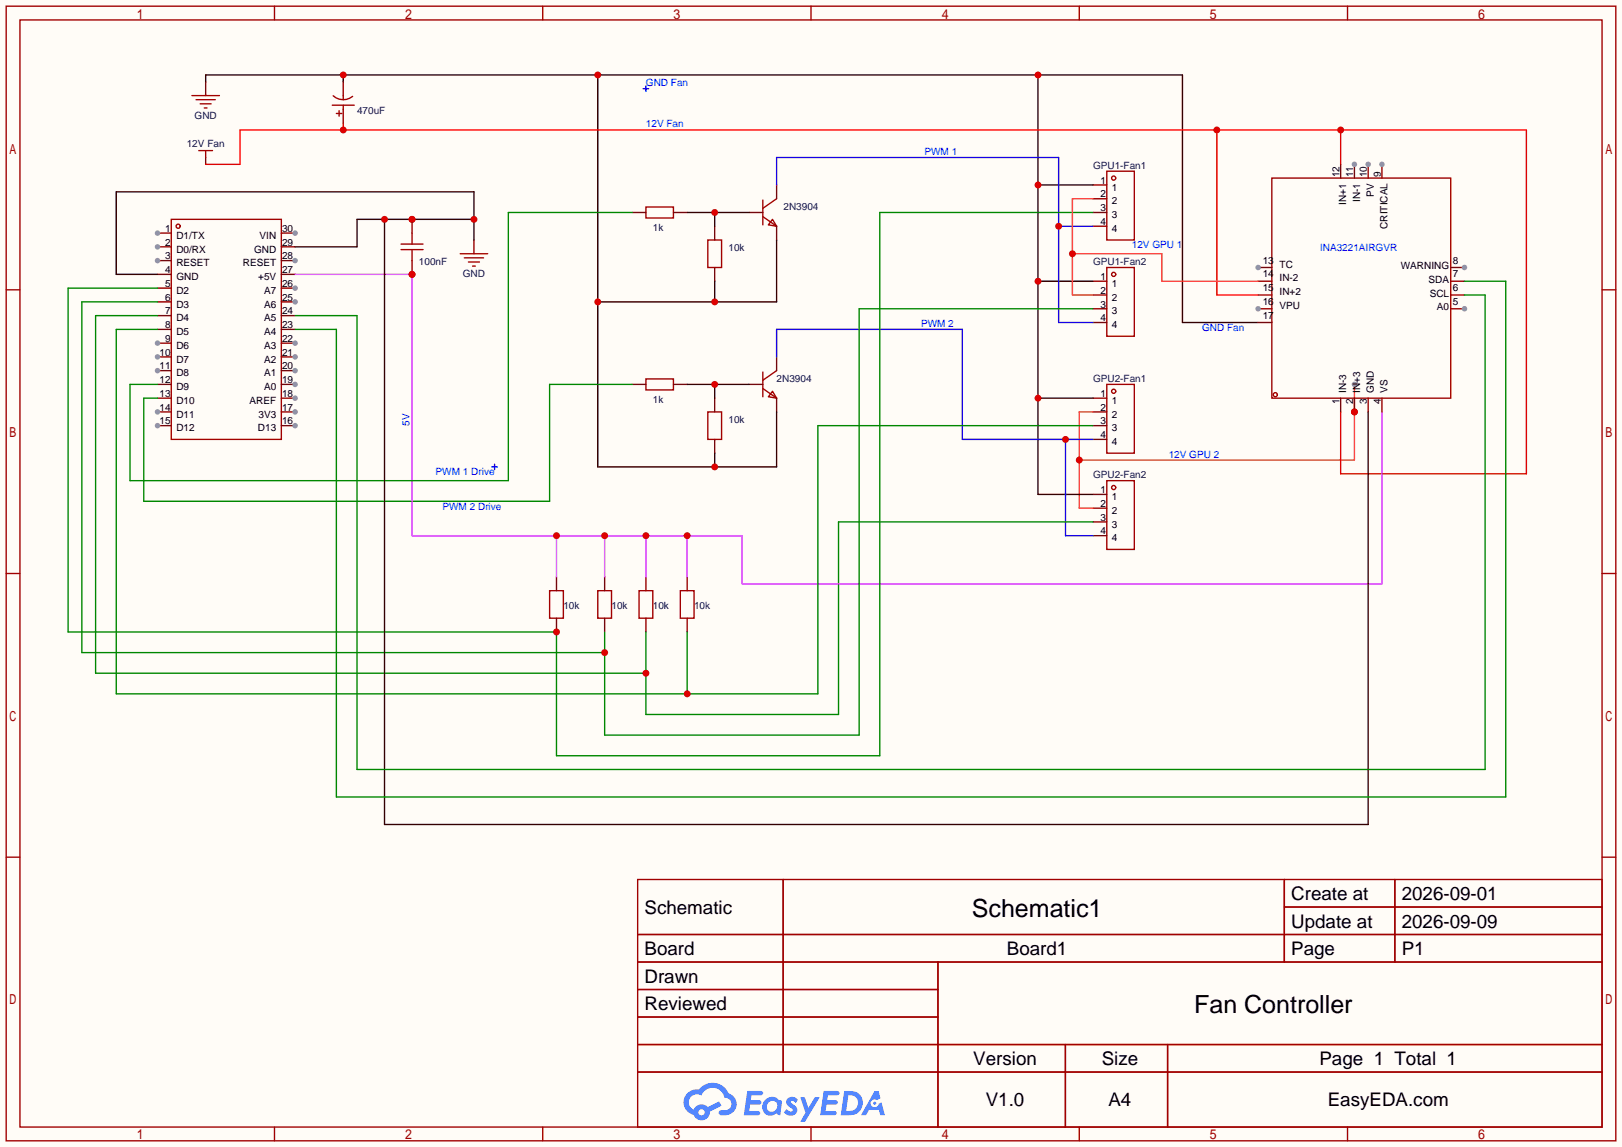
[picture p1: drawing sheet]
<svg xmlns="http://www.w3.org/2000/svg" width="299mm" height="212mm" viewBox="0 0 299 212" stroke-linecap="round" stroke-linejoin="round" font-family="sans-serif">
<path d="M0 0h299.5v211.8h-299.5z" fill="#fffcf7"/>
<g fill="none" stroke="#a10000" stroke-width=".25">
<path d="M1.1 1.1h297.2v209.6h-297.2zM3.7 3.7h292.1v204.5h-292.1zM50.7 1.1v2.6M100.2 1.1v2.6M149.7 1.1v2.6M199.3 1.1v2.6M248.8 1.1v2.6M1.1 53.5h2.6M295.8 53.5h2.5M1.1 105.9h2.6M295.8 105.9h2.5M1.1 158.3h2.6"/>
<path d="M295.8 158.3h2.5M117.7 162.4h178.1v45.8h-178.1zM117.7 172.6h178.1M117.7 177.7h178.1M144.6 162.4v35.6M173.2 177.7v30.5M237.1 162.4v15.3M237.1 167.5h58.7M257.5 162.4v15.3M117.7 182.8h55.5M117.7 192.9h178.1M117.7 187.8h55.5"/>
<path d="M117.7 198h178.1M196.7 192.9v15.3M215.6 192.9v15.3M50.7 208.2v2.5M100.2 208.2v2.5M149.7 208.2v2.5M199.3 208.2v2.5M248.8 208.2v2.5"/>
</g>
<g fill="#5487ff">
<path d="M145.5 202.8a1.3 1.3 0 0 1 1.8 .3l-.4 .6a.54 .54 0 0 0-.9-.2l.1 .2a1.58 1.58 0 0 1 1.1 1.6 1.43 1.43 0 0 1-2.5 .1l.5-.6a.64 .64 0 0 0 .5 .5 .64 .64 0 0 0 .7-.3l-.2-.2a1.6 1.6 0 0 1-1-1.6z"/>
<path d="M147.7 202.7h.9l.7 1.9 1.1-1.9h.9l-2.7 4.5h-.9l1-1.7z"/>
<path d="M138 201.5h1.6a1.31 1.31 0 0 1 1.2 .2 .4 .4 0 0 1-.3 .6h-1.8l-.1 .9h1.6a.4 .4 0 0 1 .4 .4 .4 .4 0 0 1-.4 .4h-1.7l-.2 1.2h.8a1.23 1.23 0 0 1 1.2 .2 .39 .39 0 0 1-.3 .6h-2.7z"/>
<path d="M152.1 201.5h1.6a1.32 1.32 0 0 1 1.3 .2 .39 .39 0 0 1-.4 .6h-1.7l-.2 .9h1.7a.4 .4 0 0 1 .3 .4 .4 .4 0 0 1-.4 .4h-1.7l-.2 1.2h.8a1.23 1.23 0 0 1 1.2 .2 .39 .39 0 0 1-.3 .6h-2.7z"/>
<path d="M161.5 201.5h.7l.4 1.3-.7 .4a.75 .75 0 0 0-1.1 .3 .75 .75 0 0 0 .5 1 .75 .75 0 0 0 .9-.6l.6-.3 .6 2.4h-.9l-.2-1h-1.9l-.5 1h-.9z"/>
<path d="M155.9 201.5l-.7 4.5h1.5a2.27 2.27 0 0 0 2.6-2.3 2.27 2.27 0 0 0-2.7-2.2zM156.6 202.3a1.5 1.5 0 0 1 1.8 1.5 1.5 1.5 0 0 1-1.9 1.4h-.3z"/>
<path d="M141.3 203.1a1.62 1.62 0 0 0-.4 2.1 1.62 1.62 0 0 0 2 .7l.4-.3 .3 .3 .5 .1 .3-2.5-.2-.3h-.4a1.58 1.58 0 0 0-2.5-.1zM141.9 203.6a.99 .99 0 0 1 1.6 .3 .99 .99 0 0 1-.9 1.4 .94 .94 0 0 1-1-.5 .94 .94 0 0 1 .3-1.2z"/>
<path d="M126.9 201.9a2.37 2.37 0 0 0 1.2 4 1.54 1.54 0 0 0 1.7 1 1.54 1.54 0 0 0 1.3-1.6l2.1-1.1-.5-.8-2 1.1a1.57 1.57 0 0 0-2.6 .4 1.5 1.5 0 0 1-.8-2.1 1.5 1.5 0 0 1 2.2-.5 2.23 2.23 0 0 1 2.3-1.4 2.23 2.23 0 0 1 2 1.8 1.16 1.16 0 0 1 1.2 1.1 1.16 1.16 0 0 1-1 1.3h-.7a.47 .47 0 0 0-.6 .3 .47 .47 0 0 0 .4 .6 2.23 2.23 0 0 0 2.3-.7 2.23 2.23 0 0 0 .4-2.3 2.16 2.16 0 0 0-1.3-1.1 3.2 3.2 0 0 0-5.4-.7l-1.2 .1zM129 205.4a.58 .58 0 0 1 1.1 0 .58 .58 0 0 1-1.1 0z"/>
<circle cx="161.5" cy="203.8" r=".28"/>
</g>
<g fill="none" stroke="#a10000" stroke-width=".25">
<path d="M119.3 38.2h5v2.1h-5zM204.3 31.6h5.1v12.7h-5.1zM31.6 40.5h20.3v40.7h-20.3zM130.7 44.3h2.5v5.1h-2.5zM204.3 49.4h5.1v12.7h-5.1zM119.3 70h5v2h-5zM130.7 76.1h2.5v5.1h-2.5zM204.3 71h5.1v12.7h-5.1zM204.3 88.8h5.1v12.7h-5.1zM101.5 109.1h2.5v5.1h-2.5zM110.4 109.1h2.5v5.1h-2.5zM118 109.1h2.5v5.1h-2.5z"/>
<path d="M125.6 109.1h2.5v5.1h-2.5z"/>
<circle cx="205.6" cy="32.9" r=".38"/>
<circle cx="32.9" cy="41.8" r=".38"/>
<circle cx="205.6" cy="50.7" r=".38"/>
<circle cx="205.6" cy="72.3" r=".38"/>
<circle cx="205.6" cy="90" r=".38"/>
</g>
<g fill="none" stroke="#870000" stroke-width=".25">
<path d="M116.7 39.2h2.6M124.3 39.2h2.6M201.8 34.2h2.5M201.8 36.7h2.5M201.8 39.2h2.5M29.1 43.1h2.5M132 41.8v2.5M132 49.4v2.5M201.8 41.8h2.5M201.8 51.9h2.5M201.8 54.5h2.5M201.8 57h2.5"/>
<path d="M201.8 59.6h2.5M116.7 71h2.6M124.3 71h2.6M132 73.5v2.6M201.8 73.5h2.5M201.8 76.1h2.5M201.8 78.6h2.5M132 81.2v2.5M201.8 81.2h2.5M201.8 91.3h2.5M201.8 93.9h2.5M201.8 96.4h2.5"/>
<path d="M201.8 98.9h2.5M102.7 106.6v2.5M102.7 114.2v2.5M111.6 106.6v2.5M111.6 114.2v2.5M119.3 106.6v2.5M119.3 114.2v2.5M126.9 106.6v2.5M126.9 114.2v2.5"/>
</g>
<circle cx="29.1" cy="43.1" r=".51" fill="#999"/>
<path d="M29.1 45.6h2.5" fill="none" stroke="#870000" stroke-width=".25"/>
<circle cx="29.1" cy="45.6" r=".51" fill="#999"/>
<path d="M29.1 48.1h2.5" fill="none" stroke="#870000" stroke-width=".25"/>
<circle cx="29.1" cy="48.1" r=".51" fill="#999"/>
<path d="M29.1 50.7h2.5M29.1 53.2h2.5M29.1 55.8h2.5M29.1 58.3h2.5M29.1 60.8h2.5M29.1 63.4h2.5" fill="none" stroke="#870000" stroke-width=".25"/>
<circle cx="29.1" cy="63.4" r=".51" fill="#999"/>
<path d="M29.1 65.9h2.5" fill="none" stroke="#870000" stroke-width=".25"/>
<circle cx="29.1" cy="65.9" r=".51" fill="#999"/>
<path d="M29.1 68.5h2.5" fill="none" stroke="#870000" stroke-width=".25"/>
<circle cx="29.1" cy="68.5" r=".51" fill="#999"/>
<path d="M29.1 71h2.5M29.1 73.5h2.5M29.1 76.1h2.5" fill="none" stroke="#870000" stroke-width=".25"/>
<circle cx="29.1" cy="76.1" r=".51" fill="#999"/>
<path d="M29.1 78.6h2.5" fill="none" stroke="#870000" stroke-width=".25"/>
<circle cx="29.1" cy="78.6" r=".51" fill="#999"/>
<path d="M51.9 78.6h2.6" fill="none" stroke="#870000" stroke-width=".25"/>
<circle cx="54.5" cy="78.6" r=".51" fill="#999"/>
<path d="M51.9 76.1h2.6" fill="none" stroke="#870000" stroke-width=".25"/>
<circle cx="54.5" cy="76.1" r=".51" fill="#999"/>
<path d="M51.9 73.5h2.6" fill="none" stroke="#870000" stroke-width=".25"/>
<circle cx="54.5" cy="73.5" r=".51" fill="#999"/>
<path d="M51.9 71h2.6" fill="none" stroke="#870000" stroke-width=".25"/>
<circle cx="54.5" cy="71" r=".51" fill="#999"/>
<path d="M51.9 68.5h2.6" fill="none" stroke="#870000" stroke-width=".25"/>
<circle cx="54.5" cy="68.5" r=".51" fill="#999"/>
<path d="M51.9 65.9h2.6" fill="none" stroke="#870000" stroke-width=".25"/>
<circle cx="54.5" cy="65.9" r=".51" fill="#999"/>
<path d="M51.9 63.4h2.6" fill="none" stroke="#870000" stroke-width=".25"/>
<circle cx="54.5" cy="63.4" r=".51" fill="#999"/>
<path d="M51.9 58.3h2.6M51.9 55.8h2.6M51.9 60.8h2.6" fill="none" stroke="#870000" stroke-width=".25"/>
<circle cx="54.5" cy="55.8" r=".51" fill="#999"/>
<path d="M51.9 53.2h2.6" fill="none" stroke="#870000" stroke-width=".25"/>
<circle cx="54.5" cy="53.2" r=".51" fill="#999"/>
<path d="M51.9 50.7h2.6M51.9 48.1h2.6" fill="none" stroke="#870000" stroke-width=".25"/>
<circle cx="54.5" cy="48.1" r=".51" fill="#999"/>
<path d="M51.9 45.6h2.6M51.9 43.1h2.6" fill="none" stroke="#870000" stroke-width=".25"/>
<circle cx="54.5" cy="43.1" r=".51" fill="#999"/>
<g fill="none" stroke="#a10000" stroke-width=".25">
<path d="M35.4 17.7h5.1M36.2 18.4h3.6M37 19.2h2M37.7 19.9h.5M36.7 27.8h2.5M38 27.8v1.3M140.8 37v4.5M143.4 36.7l-2.6 1.8M85 46.9h5M85.7 47.6h3.6M86.5 48.4h2M87.2 49.1h.6"/>
<path d="M140.8 40l2.6 1.8M142.6 40.5l.8 1.3-1.5-.3zM140.8 68.7v4.6M140.8 71.8l2.6 1.7M142.6 72.3l.8 1.2-1.5-.2zM143.4 68.5l-2.6 1.7"/>
</g>
<path d="M38 15.1v2.6M38 29.1v1.3M138.3 39.2h2.5M143.4 34.2v2.5M87.5 44.3v2.6M143.4 41.8v2.5M138.3 71h2.5M143.4 65.9v2.6M143.4 73.5v2.6" fill="none" stroke="#870000" stroke-width=".25"/>
<path d="M126.9 39.2h11.4M132 39.2v2.6" fill="none" stroke="#300" stroke-width=".25"/>
<circle cx="132" cy="39.2" r=".63" fill="#c00"/>
<path d="M201.8 76.1h-2.5v17.8h2.5M250.1 71v14h-50.8" fill="none" stroke="#f60" stroke-width=".25"/>
<g fill="#c00">
<circle cx="199.3" cy="85" r=".63"/>
<circle cx="250.1" cy="76.1" r=".63"/>
</g>
<circle cx="250.1" cy="71" r=".51" fill="#999"/>
<path d="M126.9 71h11.4M132 71v2.5" fill="none" stroke="#300" stroke-width=".25"/>
<circle cx="132" cy="71" r=".63" fill="#c00"/>
<path d="M38 15.1v-1.3h180.3v45.8h14M63.4 13.8v1.3M110.4 13.8v72.4h33v-10.1M191.6 13.8v77.5h10.2M191.6 34.2h10.2M132 51.9v3.9M143.4 44.3v11.5h-33M191.6 51.9h10.2M191.6 73.5h10.2M132 83.7v2.5" fill="none" stroke="#300" stroke-width=".25"/>
<g fill="#c00">
<circle cx="132" cy="86.2" r=".63"/>
<circle cx="110.4" cy="55.8" r=".63"/>
<circle cx="132" cy="55.8" r=".63"/>
<circle cx="110.4" cy="13.8" r=".63"/>
<circle cx="191.6" cy="13.8" r=".63"/>
<circle cx="191.6" cy="34.2" r=".63"/>
<circle cx="191.6" cy="51.9" r=".63"/>
<circle cx="191.6" cy="73.5" r=".63"/>
<circle cx="63.4" cy="13.8" r=".63"/>
</g>
<path d="M38 30.4h6.3v-6.4h237.5v63.5h-34.3v-11.4M63.4 22.7v1.3M224.7 24v30.5h7.6M247.5 24v6.4" fill="none" stroke="#f00" stroke-width=".25"/>
<g fill="#c00">
<circle cx="224.7" cy="24" r=".63"/>
<circle cx="247.5" cy="24" r=".63"/>
<circle cx="63.4" cy="24" r=".63"/>
</g>
<path d="M116.7 71h-15.2v21.6h-75v-19.1h2.6" fill="none" stroke="#008700" stroke-width=".25"/>
<path d="M143.4 65.9v-5.1h34.3v20.4h24.1M196.7 81.2v17.7h5.1" fill="none" stroke="#00f" stroke-width=".25"/>
<circle cx="196.7" cy="81.2" r=".63" fill="#c00"/>
<path d="M143.4 34.2v-5.1h52.1v30.5h6.3M195.5 41.8h6.3" fill="none" stroke="#30f" stroke-width=".25"/>
<circle cx="195.5" cy="41.8" r=".63" fill="#c00"/>
<path d="M29.1 58.3h-11.4v66h101.6M201.8 96.4h-47v35.6h-35.5v-15.3" fill="none" stroke="#008700" stroke-width=".25"/>
<circle cx="119.3" cy="124.3" r=".63" fill="#c00"/>
<path d="M54.5 50.7h21.6v48.2h60.9v8.9h118.1v-31.7M102.7 98.9v7.7M111.6 98.9v7.7M119.3 98.9v7.7M126.9 98.9v7.7" fill="none" stroke="#c0f" stroke-width=".25"/>
<g fill="#c00">
<circle cx="76.1" cy="50.7" r=".63"/>
<circle cx="102.7" cy="98.9" r=".63"/>
<circle cx="111.6" cy="98.9" r=".63"/>
<circle cx="119.3" cy="98.9" r=".63"/>
<circle cx="126.9" cy="98.9" r=".63"/>
</g>
<path d="M201.8 39.2h-39.4v100.4h-59.7v-22.9h-90.1v-63.5h16.5" fill="none" stroke="#008700" stroke-width=".25"/>
<circle cx="102.7" cy="116.7" r=".63" fill="#c00"/>
<path d="M29.1 55.8h-14v64.7h96.5M201.8 57h-43.2v78.8h-47v-19.1" fill="none" stroke="#008700" stroke-width=".25"/>
<circle cx="111.6" cy="120.5" r=".63" fill="#c00"/>
<path d="M29.1 60.8h-7.6v67.3h129.5v-49.5h50.8M126.9 116.7v11.4" fill="none" stroke="#008700" stroke-width=".25"/>
<circle cx="126.9" cy="128.1" r=".63" fill="#c00"/>
<path d="M116.7 39.2h-22.8v49.6h-69.9v-17.8h5.1" fill="none" stroke="#008700" stroke-width=".25"/>
<path d="M61.3 19.4h4.1M61.5 17.7a2.74 2.74 0 0 0 3.6 .1M63.4 17.7v.7M63.4 19.4v.8M62.1 21h1M62.6 20.4v1.1" fill="none" stroke="#a10000" stroke-width=".25"/>
<path d="M63.4 15.1v2.6M63.4 20.2v2.5" fill="none" stroke="#870000" stroke-width=".25"/>
<path d="M71 40.5v111.8h181.6v-76.2M87.5 40.5h-21.6v5.1h-11.4M87.5 44.3v-8.9h-66v15.3h7.6" fill="none" stroke="#300" stroke-width=".25"/>
<g fill="#c00">
<circle cx="71" cy="40.5" r=".63"/>
<circle cx="76.1" cy="40.5" r=".63"/>
<circle cx="87.5" cy="40.5" r=".63"/>
</g>
<path d="M74 46.1h4.1" fill="none" stroke="#a10000" stroke-width=".25"/>
<path d="M76.1 48.1v2.6" fill="none" stroke="#870000" stroke-width=".25"/>
<circle cx="76.1" cy="50.7" r=".63" fill="#c00"/>
<path d="M74 45.1h4.1M76.1 43.1v2" fill="none" stroke="#a10000" stroke-width=".25"/>
<path d="M76.1 40.5v2.6" fill="none" stroke="#870000" stroke-width=".25"/>
<circle cx="76.1" cy="40.5" r=".63" fill="#c00"/>
<g fill="none" stroke="#a10000" stroke-width=".25">
<path d="M234.8 32.9h33v40.6h-33zM76.1 46.1v2"/>
<circle cx="235.5" cy="72.9" r=".38"/>
</g>
<path d="M118.7 16.4h1.1M119.3 15.9v1M90.8 86.2h1M91.3 85.7v1" fill="none" stroke="#00f" stroke-width=".25"/>
<path d="M247.5 73.5v2.6M250.1 73.5v2.6" fill="none" stroke="#870000" stroke-width=".25"/>
<circle cx="250.1" cy="76.1" r=".63" fill="#c00"/>
<path d="M267.8 57h2.6M252.6 73.5v2.6M255.1 73.5v2.6" fill="none" stroke="#870000" stroke-width=".25"/>
<circle cx="270.4" cy="57" r=".51" fill="#999"/>
<path d="M267.8 54.5h2.6M267.8 51.9h2.6M267.8 49.4h2.6" fill="none" stroke="#870000" stroke-width=".25"/>
<circle cx="270.4" cy="49.4" r=".51" fill="#999"/>
<path d="M255.1 30.4v2.5" fill="none" stroke="#870000" stroke-width=".25"/>
<circle cx="255.1" cy="30.4" r=".51" fill="#999"/>
<path d="M252.6 30.4v2.5" fill="none" stroke="#870000" stroke-width=".25"/>
<circle cx="252.6" cy="30.4" r=".51" fill="#999"/>
<path d="M250.1 30.4v2.5" fill="none" stroke="#870000" stroke-width=".25"/>
<circle cx="250.1" cy="30.4" r=".51" fill="#999"/>
<path d="M247.5 30.4v2.5M232.3 49.4h2.5" fill="none" stroke="#870000" stroke-width=".25"/>
<circle cx="232.3" cy="49.4" r=".51" fill="#999"/>
<path d="M232.3 51.9h2.5M232.3 54.5h2.5M232.3 57h2.5" fill="none" stroke="#870000" stroke-width=".25"/>
<circle cx="232.3" cy="57" r=".51" fill="#999"/>
<path d="M232.3 59.6h2.5" fill="none" stroke="#870000" stroke-width=".25"/>
<path d="M201.8 36.7h-3.8v17.8h3.8M198 46.9h16.5v5h17.8" fill="none" stroke="#f60" stroke-width=".25"/>
<circle cx="198" cy="46.9" r=".63" fill="#c00"/>
<path d="M270.4 51.9h7.6v95.3h-215.9v-86.4h-7.6M270.4 54.5h3.8v87.6h-208.3v-83.8h-11.4" fill="none" stroke="#008700" stroke-width=".25"/>
<g font-size="4.6">
<text x="179.4" y="169.4">Schematic1</text>
<text x="220.5" y="187.1">Fan Controller</text>
</g>
<g font-size="3.5">
<text x="238.4" y="166.2">Create at</text>
<text x="258.8" y="166.2">2026-09-01</text>
<text x="119" y="168.8">Schematic</text>
<text x="238.4" y="171.3">Update at</text>
<text x="258.8" y="171.3">2026-09-09</text>
<text x="119" y="176.4">Board</text>
<text x="185.9" y="176.4">Board1</text>
<text x="238.4" y="176.4">Page</text>
<text x="258.8" y="176.4">P1</text>
<text x="119" y="181.5">Drawn</text>
<text x="119" y="186.6">Reviewed</text>
<text x="179.7" y="196.7">Version</text>
<text x="203.4" y="196.7">Size</text>
<text x="243.6" y="196.7">Page 1 Total 1</text>
<text x="182" y="204.3">V1.0</text>
<text x="204.7" y="204.3">A4</text>
<text x="245.1" y="204.3">EasyEDA.com</text>
</g>
<g font-size="1.8" fill="#00f">
<text x="119.3" y="15.9">GND Fan</text>
<text x="119.3" y="23.5">12V Fan</text>
<text x="170.7" y="28.6">PWM 1</text>
<text x="209" y="45.9">12V GPU 1</text>
<text x="243.7" y="46.4">INA3221AIRGVR</text>
<text x="170.1" y="60.4">PWM 2</text>
<text x="221.9" y="61.1">GND Fan</text>
<text x="75.6" y="78.6" transform="rotate(-90 75.6 78.6)">5V</text>
<text x="80.4" y="87.8">PWM 1 Drive</text>
<text x="215.8" y="84.5">12V GPU 2</text>
<text x="81.7" y="94.2">PWM 2 Drive</text>
</g>
<g font-size="1.8" fill="#000080">
<text x="35.9" y="22">GND</text>
<text x="65.9" y="21">470uF</text>
<text x="34.5" y="27.1">12V Fan</text>
<text x="201.8" y="31.2">GPU1-Fan1</text>
<text x="144.7" y="38.8">2N3904</text>
<text x="120.5" y="42.6">1k</text>
<text x="134.5" y="46.4">10k</text>
<text x="77.3" y="48.9">100nF</text>
<text x="85.4" y="51.2">GND</text>
<text x="201.8" y="48.9">GPU1-Fan2</text>
<text x="143.4" y="70.5">2N3904</text>
<text x="201.8" y="70.5">GPU2-Fan1</text>
<text x="120.5" y="74.3">1k</text>
<text x="134.5" y="78.2">10k</text>
<text x="201.8" y="88.3">GPU2-Fan2</text>
<text x="104" y="112.4">10k</text>
<text x="112.9" y="112.4">10k</text>
<text x="120.5" y="112.4">10k</text>
<text x="128.1" y="112.4">10k</text>
</g>
<g font-size="1.8">
<text x="203.2" y="33.9">1</text>
<text x="205.3" y="35.2">1</text>
<text x="247.3" y="32.8" transform="rotate(-90 247.3 32.8)">12</text>
<text x="249.8" y="32.8" transform="rotate(-90 249.8 32.8)">11</text>
<text x="252.4" y="32.8" transform="rotate(-90 252.4 32.8)">10</text>
<text x="254.9" y="32.8" transform="rotate(-90 254.9 32.8)">9</text>
<text x="203.2" y="36.5">2</text>
<text x="203.2" y="39">3</text>
<text x="203.2" y="41.6">4</text>
<text x="205.3" y="37.7">2</text>
<text x="205.3" y="40.3">3</text>
<text x="248.6" y="37.8" transform="rotate(-90 248.6 37.8)">IN+1</text>
<text x="251.1" y="37.3" transform="rotate(-90 251.1 37.3)">IN-1</text>
<text x="253.6" y="36.3" transform="rotate(-90 253.6 36.3)">PV</text>
<text x="30.5" y="42.8">1</text>
<text x="30.5" y="45.4">2</text>
<text x="30.5" y="47.9">3</text>
<text x="32.6" y="44.1">D1/TX</text>
<text x="32.6" y="46.6">D0/RX</text>
<text x="46.9" y="46.6">GND</text>
<text x="47.9" y="44.1">VIN</text>
<text x="52.1" y="47.9">28</text>
<text x="52.1" y="45.4">29</text>
<text x="52.1" y="42.8">30</text>
<text x="205.3" y="42.8">4</text>
<text x="256.2" y="42.2" transform="rotate(-90 256.2 42.2)">CRITICAL</text>
<text x="30.5" y="50.4">4</text>
<text x="30.5" y="53">5</text>
<text x="32.6" y="49.2">RESET</text>
<text x="32.6" y="51.7">GND</text>
<text x="44.8" y="49.2">RESET</text>
<text x="47.7" y="51.7">+5V</text>
<text x="52.1" y="53">26</text>
<text x="52.1" y="50.4">27</text>
<text x="203.2" y="51.7">1</text>
<text x="205.3" y="53">1</text>
<text x="233.1" y="48.7">13</text>
<text x="233.1" y="51.2">14</text>
<text x="233.1" y="53.8">15</text>
<text x="236.2" y="49.4">TC</text>
<text x="236.2" y="52">IN-2</text>
<text x="258.6" y="49.7">WARNING</text>
<text x="263.8" y="52.2">SDA</text>
<text x="268.2" y="53.8">6</text>
<text x="268.2" y="51.2">7</text>
<text x="268.2" y="48.7">8</text>
<text x="30.5" y="55.5">6</text>
<text x="30.5" y="58.1">7</text>
<text x="32.6" y="54.3">D2</text>
<text x="32.6" y="56.8">D3</text>
<text x="32.6" y="59.3">D4</text>
<text x="48.7" y="59.3">A5</text>
<text x="48.7" y="56.8">A6</text>
<text x="48.7" y="54.3">A7</text>
<text x="52.1" y="58.1">24</text>
<text x="52.1" y="55.5">25</text>
<text x="203.2" y="54.3">2</text>
<text x="203.2" y="56.8">3</text>
<text x="203.2" y="59.3">4</text>
<text x="205.3" y="55.5">2</text>
<text x="205.3" y="58.1">3</text>
<text x="233.1" y="56.3">16</text>
<text x="233.1" y="58.8">17</text>
<text x="236.2" y="54.5">IN+2</text>
<text x="236.2" y="57.1">VPU</text>
<text x="264" y="54.8">SCL</text>
<text x="265.3" y="57.3">A0</text>
<text x="268.2" y="56.3">5</text>
<text x="29.4" y="65.7">10</text>
<text x="30.5" y="60.6">8</text>
<text x="30.5" y="63.1">9</text>
<text x="32.6" y="61.9">D5</text>
<text x="32.6" y="64.4">D6</text>
<text x="48.7" y="64.4">A3</text>
<text x="48.7" y="61.9">A4</text>
<text x="52.1" y="65.7">21</text>
<text x="52.1" y="63.1">22</text>
<text x="52.1" y="60.6">23</text>
<text x="205.3" y="60.6">4</text>
<text x="29.4" y="68.2">11</text>
<text x="29.4" y="70.8">12</text>
<text x="32.6" y="67">D7</text>
<text x="32.6" y="69.5">D8</text>
<text x="48.7" y="69.5">A1</text>
<text x="48.7" y="67">A2</text>
<text x="52.1" y="70.8">19</text>
<text x="52.1" y="68.2">20</text>
<text x="29.4" y="73.3">13</text>
<text x="29.4" y="75.8">14</text>
<text x="32.6" y="72">D9</text>
<text x="32.6" y="74.6">D10</text>
<text x="32.6" y="77.1">D11</text>
<text x="46.1" y="74.6">AREF</text>
<text x="47.7" y="77.1">3V3</text>
<text x="48.7" y="72">A0</text>
<text x="52.1" y="75.8">17</text>
<text x="52.1" y="73.3">18</text>
<text x="203.2" y="73.3">1</text>
<text x="203.2" y="75.8">2</text>
<text x="205.3" y="74.6">1</text>
<text x="205.3" y="77.1">2</text>
<text x="247.3" y="74.7" transform="rotate(-90 247.3 74.7)">1</text>
<text x="248.6" y="72.6" transform="rotate(-90 248.6 72.6)">IN-3</text>
<text x="249.8" y="74.7" transform="rotate(-90 249.8 74.7)">2</text>
<text x="251.1" y="72.6" transform="rotate(-90 251.1 72.6)">IN+3</text>
<text x="252.4" y="74.7" transform="rotate(-90 252.4 74.7)">3</text>
<text x="253.6" y="72.6" transform="rotate(-90 253.6 72.6)">GND</text>
<text x="254.9" y="74.7" transform="rotate(-90 254.9 74.7)">4</text>
<text x="256.2" y="72.6" transform="rotate(-90 256.2 72.6)">VS</text>
<text x="29.4" y="78.4">15</text>
<text x="32.6" y="79.7">D12</text>
<text x="47.6" y="79.7">D13</text>
<text x="52.1" y="78.4">16</text>
<text x="203.2" y="78.4">3</text>
<text x="203.2" y="80.9">4</text>
<text x="205.3" y="79.7">3</text>
<text x="205.3" y="82.2">4</text>
<text x="203.2" y="91.1">1</text>
<text x="203.2" y="93.6">2</text>
<text x="205.3" y="92.4">1</text>
<text x="205.3" y="94.9">2</text>
<text x="203.2" y="96.2">3</text>
<text x="203.2" y="98.7">4</text>
<text x="205.3" y="97.4">3</text>
<text x="205.3" y="100">4</text>
</g>
</svg>
